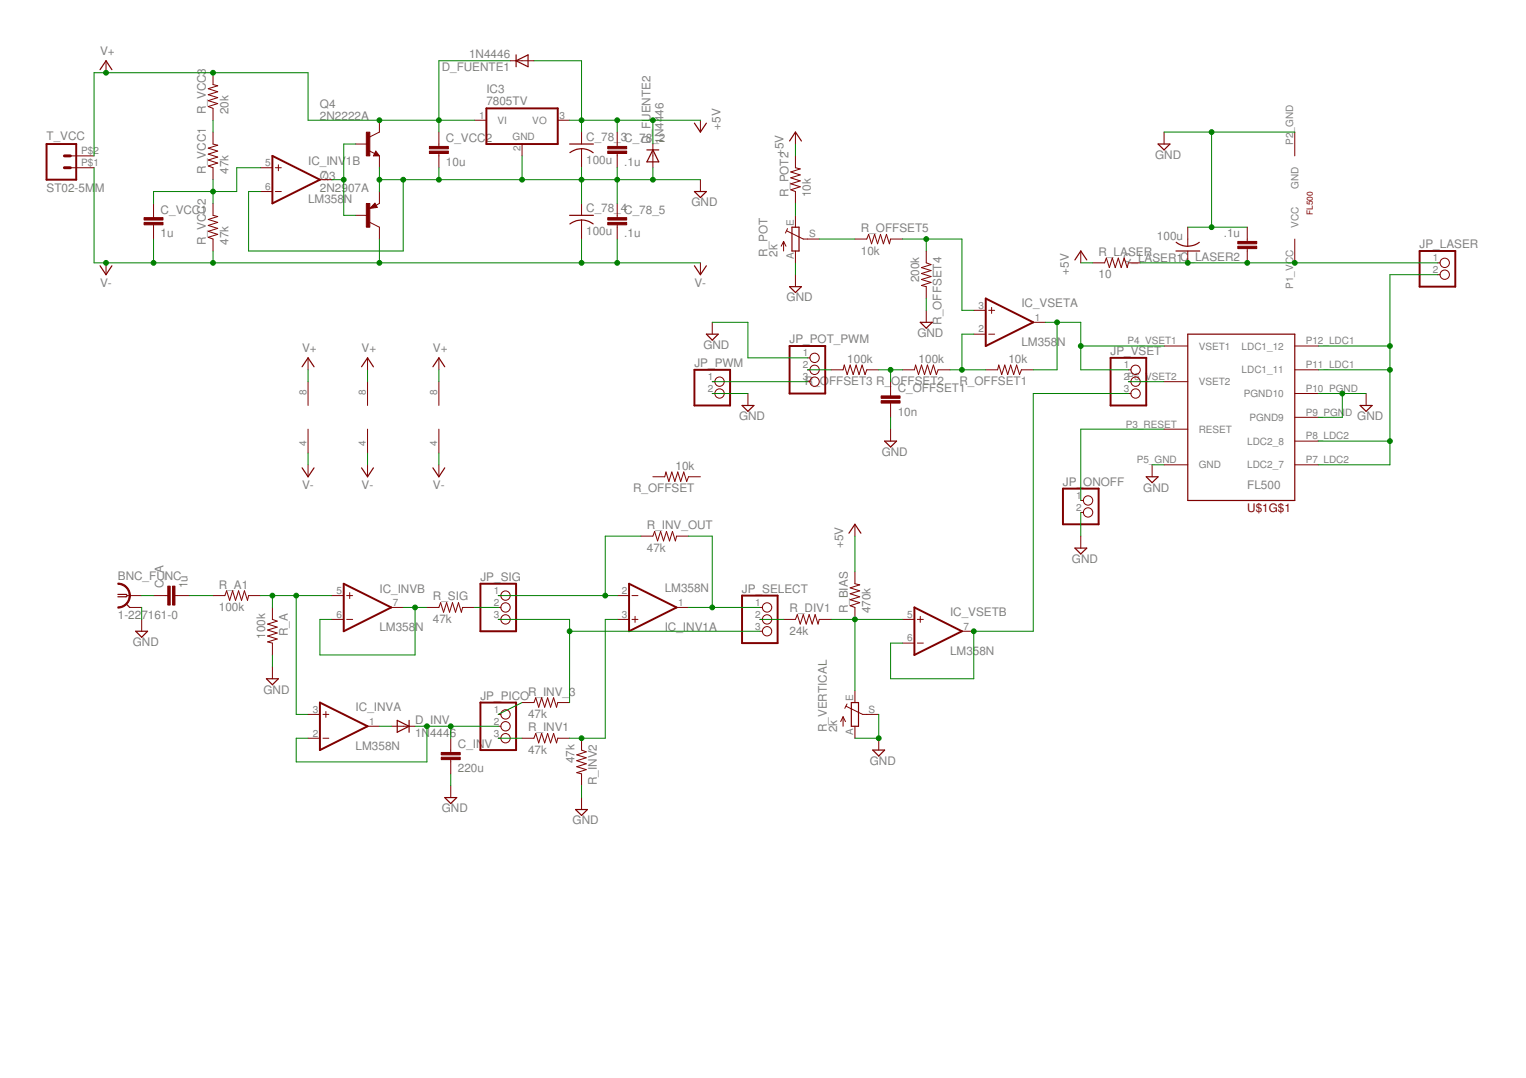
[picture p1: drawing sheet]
<svg xmlns="http://www.w3.org/2000/svg" width="297mm" height="210mm" viewBox="0 0 297 210" stroke-linecap="round" stroke-linejoin="round" font-family="sans-serif">
<g fill="none" stroke="#800000" stroke-width=".19">
<path d="M20.6 11.8v2.4M41.5 14.2v2.3l.9 .2-1.9 .6 1.9 .6-1.9 .5 1.9 .6-1.9 .6 1.9 .6-1.9 .5 1 .4v2.3M99.3 11.8h4.6M13.7 32.7h4.6M13.7 30.4h4.6M29.9 39.6v2.8M41.5 25.7v2.3l.9 .3-1.9 .6 1.9 .5-1.9 .6 1.9 .6-1.9 .6 1.9 .5-1.9 .6 1 .4v2.3M41.5 39.6v2.3l.9 .3-1.9 .5 1.9 .6-1.9 .6 1.9 .6-1.9 .5 1.9 .6-1.9 .6 1 .3v2.4M50.7 32.7h2.3M50.7 37.3h2.3M53.6 32.7h1.2M53.6 37.3h1.2"/>
<path d="M54.2 32.1v1.2M62.3 35h2.3M69.2 28h2.3M71.8 29.3l1.1 .6M73 39.6l.4 .8-1.4 .2zM73.2 29.4l.7 1h-1.2zM73.9 37.3v2.3l-.7 .4M73.9 23.4v2.3l-1.9 .9M73.9 30.4v2.3M85.4 25.7v2.8M85.4 29.9v2.8M92.4 23.4h2.3"/>
<path d="M101.6 28v2.4M108.6 23.4h2.3M113.2 25.7v2.3M113.2 29v3.7M113.2 39.6v2.3M120.1 25.7v2.8M120.1 29.9v2.8M120.1 39.6v2.8M127.1 28v4.7M136.3 23.4v2.3M136.3 35v2.3M154.8 30.4v2.3l1 .2-1.9 .6 1.9 .6-1.9 .5 1.9 .6-1.9 .6 1.9 .6-1.9 .6 .9 .3v2.3"/>
<path d="M154.8 25.7v2.3M226.6 25.7v2.3M252 25.7v4.7M20.6 51.2v2.3M29.9 43.8v2.7M69.2 41.9h2.3M72 43.3l1.9 .9v2.3M113.2 42.8v3.7M120.1 43.8v2.7M136.3 51.2v2.3M152.5 47v1.9M152.5 47l-.4 .9"/>
<path d="M152.5 47l.5 .9M153.1 45l3.3 1.5h3.1M153.3 44.5l-.4 .9M154.8 41.9v2.3M154.8 48.9v2.3M154.8 53.5v2.3M166.4 46.5h2.3l.4-.9 .6 1.9 .5-1.9 .6 1.9 .6-1.9 .6 1.9 .6-1.9 .5 1.9 .3-1h2.3M180.3 48.9v2.3l.9 .3-1.8 .6 1.8 .6-1.8 .6 1.8 .5-1.8 .6 1.8 .6-1.8 .6 .9 .2v2.3M193 59.9v1.1M210.4 48.9v2.3M212.7 51.2h2.3l.3-1 .6 1.9 .6-1.9 .6 1.9 .6-1.9 .5 1.9 .6-1.9 .6 1.9 .2-.9h2.4M231.2 44.2v3.7"/>
<path d="M231.2 48.9v2.3M242.8 44.2v2.8M242.8 48.4v2.8M252 46.5v4.7M279.8 51.2h.5M279.8 53.5h.5M60 69.7v2.3M60 74.3v4.7M71.5 69.7v2.3M71.5 74.3v4.7M85.4 69.7v2.3M85.4 74.3v4.7"/>
<path d="M138.6 76.6h.5M138.6 74.3h.5M138.6 62.8v2.3M145.6 76.6v2.4M157.2 72h.5M157.2 74.3h.5M157.2 69.7h.5M161.8 72h2.3l.2-.9 .6 1.8 .6-1.8 .6 1.8 .5-1.8 .6 1.8 .6-1.8 .6 1.8 .3-.9h2.3M173.4 74.3v2.8M173.4 78.5v2.8M175.7 72h2.3l.2-.9 .6 1.8 .6-1.8 .6 1.8 .5-1.8 .6 1.8 .6-1.8 .6 1.8 .3-.9h2.3M180.3 60.4v2.4"/>
<path d="M189.5 60.4h2.4M189.5 65.1h2.4M191.9 72h2.3l.2-.9 .6 1.8 .6-1.8 .6 1.8 .5-1.8 .6 1.8 .6-1.8 .6 1.8 .3-.9h2.3M192.4 60.4h1.2M192.4 65.1h1.2M201.1 62.8h2.3M219.6 72h.6M219.6 76.6h.6M219.6 74.3h.6M226.6 67.4h4.6M226.6 74.3h4.6M252 67.4h4.7"/>
<path d="M252 72h4.7M252 76.6h4.7M265.9 76.6v2.4M60 83.6v4.6M60 90.5v2.3M71.5 83.6v4.6M71.5 90.5v2.3M85.4 83.6v4.6M85.4 90.5v2.3M127.1 92.8h2.3l.2-.9 .6 1.8 .6-1.8 .6 1.8 .5-1.8 .6 1.8 .6-1.8 .6 1.8 .3-.9h2.3M173.4 83.6v2.3M210.4 97.5h.5"/>
<path d="M210.4 99.8h.5M224.3 90.5v2.3M226.6 90.5h4.6M226.6 83.6h4.6M252 81.3h4.7M252 85.9h4.7M252 90.5h4.7M24.8 116h2.8M25.3 118.3h2.3M29.9 116h2.8M34.1 116h2.7M41.5 116h2.3l.3-1 .6 1.9 .6-1.9 .5 1.9 .6-1.9 .6 1.9 .6-1.9 .6 1.9 .2-.9h2.3"/>
<path d="M53 118.3v2.3l1 .3-1.9 .6 1.9 .6-1.9 .6 1.9 .6-1.9 .5 1.9 .6-1.9 .6 .9 .2v2.3M64.6 116h2.3M67.5 116h1.1M68.1 115.4v1.1M76.2 118.3h2.3M83.1 118.3h2.3l.4-1 .5 1.9 .6-1.9 .6 1.9 .6-1.9 .6 1.9 .5-1.9 .6 1.9 .2-.9h2.4M97 116h.5M97 118.3h.5M120.1 116h2.3M123 116h1.2M124.8 104.4h2.3l.3-.9 .6 1.8 .6-1.8 .6 1.8 .5-1.8 .6 1.8 .6-1.8 .6 1.8 .2-.9h2.3M131.7 118.3h2.3"/>
<path d="M147.9 118.3h.5M166.4 102.1v2.3M166.4 111.3v2.4l.9 .2-1.8 .6 1.8 .5-1.8 .6 1.8 .6-1.8 .6 1.8 .5-1.8 .6 .9 .4v2.3M210.4 104.4v2.3M27.6 120.6v2.3M53 129.9v2.3M60 139.1h2.3M62.9 139.1h1.1M63.4 138.5v1.2M64.6 120.6h2.3M67.5 120.6h1.1M97 120.6h.5"/>
<path d="M97 139.1h.5M101.6 136.8h2.3l.4-.9 .6 1.8 .5-1.8 .6 1.8 .6-1.8 .6 1.8 .6-1.8 .5 1.8 .3-.9h2.3M120.1 120.6h2.3M123 120.6h1.2M123.6 120v1.2M147.9 120.6h.5M147.9 122.9h.5M152.5 120.6h2.3l.4-.9 .6 1.8 .6-1.8 .5 1.8 .6-1.8 .6 1.8 .6-1.8 .5 1.8 .3-.9h2.3M164.1 139.6v1.8M164.1 139.6l-.5 .9M164.1 139.6l.5 .9M164.7 137.5l3.2 1.6h3.1"/>
<path d="M164.9 137.1l-.5 .8M166.4 134.5v2.3M175.7 120.6h2.3M175.7 125.2h2.3M178.6 120.6h1.1M178.6 125.2h1.1M179.1 120v1.2M187.2 122.9h2.3M60 143.7h2.3M62.9 143.7h1.1M71.5 141.4h2.4M76.2 141.4h4.6"/>
<path d="M87.7 143.7v2.8M87.7 147.9v2.8M87.7 153v2.3M97 143.7h.5M97 141.4h.5M101.6 143.7h2.3l.4-.9 .6 1.9 .5-1.9 .6 1.9 .6-1.9 .6 1.9 .6-1.9 .5 1.9 .3-1h2.3M113.2 143.7v2.3l.9 .4-1.8 .6 1.8 .6-1.8 .5 1.8 .6-1.8 .6 1.8 .6-1.8 .6 .9 .2v2.3M113.2 155.3v2.3M166.4 141.4v2.3M171 143.7v2.3"/>
<circle cx="281.2" cy="53.5" r=".91"/>
<circle cx="281.2" cy="51.2" r=".91"/>
<circle cx="140.1" cy="74.3" r=".91"/>
<circle cx="140.1" cy="76.6" r=".91"/>
<circle cx="158.6" cy="69.7" r=".91"/>
<circle cx="158.6" cy="72" r=".91"/>
<circle cx="158.6" cy="74.3" r=".91"/>
<circle cx="221" cy="74.3" r=".91"/>
<circle cx="221" cy="72" r=".91"/>
<circle cx="221" cy="76.6" r=".91"/>
<circle cx="211.8" cy="97.5" r=".91"/>
<circle cx="211.8" cy="99.8" r=".91"/>
<circle cx="98.4" cy="116" r=".91"/>
<circle cx="98.4" cy="118.3" r=".91"/>
<circle cx="149.3" cy="118.3" r=".91"/>
<circle cx="98.4" cy="120.6" r=".91"/>
<circle cx="98.4" cy="139.1" r=".91"/>
<circle cx="149.3" cy="122.9" r=".91"/>
<circle cx="149.3" cy="120.6" r=".91"/>
<circle cx="98.4" cy="141.4" r=".91"/>
<circle cx="98.4" cy="143.7" r=".91"/>
</g>
<g fill="none" stroke="#800000" stroke-width=".23">
<path d="M19.5 13.6l1.1-1.8 1.2 1.8M100.5 11.8l2.3-1.1v2.3zM100.5 10.7v2.3M73.2 29.9l.1 .2h-.4l.3-.4 .4 .5h-.7M110.9 28h4.6M110.9 29.7a3.7 3.7 0 0 1 4.6 0M125.9 29.2h2.3M127.1 29.2l1.1 2.3h-2.3zM135.2 37.3h2.3l-1.2 1.2zM135.2 24l1.1 1.7 1.2-1.7M153.7 27.5l1.1-1.8 1.2 1.8M225.4 28h2.3l-1.1 1.2z"/>
<path d="M19.5 51.8l1.1 1.7 1.2-1.7M72.9 40.2h-.3l.3-.2 .3 .3-1 .1 .7-.7 .4 .6M110.9 41.9h4.6M110.9 43.6a3.7 3.7 0 0 1 4.6 0M135.2 51.8l1.1 1.7 1.2-1.7M153.7 55.8h2.3l-1.2 1.2zM154.2 44.2h1.3v4.7h-1.3zM209.2 50.6l1.2-1.7 1.1 1.7M228.9 48.9h4.6M228.9 47.2l1.4 .6 .9 .2M233.4 47.2l-.8 .5-1.4 .2M58.8 71.4l1.2-1.7 1.1 1.7"/>
<path d="M70.4 71.4l1.1-1.7 1.2 1.7M84.3 71.4l1.1-1.7 1.2 1.7M137.5 65.1h2.3l-1.2 1.1zM144.4 79h2.3l-1.1 1.1zM179.1 62.8h2.4l-1.2 1.1zM231.2 65.1h20.8v32.4h-20.8zM264.8 79h2.3l-1.2 1.1zM58.8 91.1l1.2 1.7 1.1-1.7M70.4 91.1l1.1 1.7 1.2-1.7M84.3 91.1l1.1 1.7 1.2-1.7M172.2 85.9h2.3l-1.1 1.1zM223.1 92.8h2.3l-1.1 1.2z"/>
<path d="M22.9 115.7h1.7l.2 .3-.2 .2h-1.7M24.6 117.6l.7 .7M165.2 103.8l1.2-1.7 1.2 1.7M209.2 106.7h2.3l-1.1 1.2zM26.4 122.9h2.3l-1.1 1.2zM51.9 132.2h2.3l-1.2 1.1zM165.7 136.8h1.4v4.6h-1.4zM77.3 140.3l2.3 1.1-2.3 1.2zM79.6 140.3v2.3M86.6 155.3h2.3l-1.2 1.2zM112 157.6h2.3l-1.1 1.2zM169.9 146h2.3l-1.2 1.2z"/>
</g>
<g fill="none" stroke="#800000" stroke-width=".38">
<path d="M9.1 28h5.7v7h-5.7zM53 30.4l9.3 4.6-9.3 4.6zM94.7 21.1h13.9v6.9h-13.9zM191.9 58.1l9.2 4.7-9.2 4.6zM276.3 48.9h7v6.9h-7zM135.2 72h6.9v7h-6.9zM153.7 67.4h6.9v9.2h-6.9zM216.2 69.7h6.9v9.3h-6.9zM206.9 95.1h6.9v7h-6.9zM66.9 113.7l9.3 4.6-9.3 4.6zM93.5 113.7h7v9.2h-7zM122.4 113.7l9.3 4.6-9.3 4.6z"/>
<path d="M144.4 116h7v9.2h-7zM178 118.3l9.2 4.6-9.2 4.6zM62.3 136.8l9.2 4.6-9.2 4.6zM93.5 136.8h7v9.2h-7z"/>
</g>
<g fill="#800000" stroke="#800000" stroke-width=".19">
<path d="M83.6 29.4h3.7v.5h-3.7z"/>
<path d="M83.6 28.5h3.7v.5h-3.7z"/>
<path d="M33.6 114.1h.5v3.7h-.5z"/>
<path d="M32.7 114.1h.4v3.7h-.4z"/>
<path d="M118.3 29.4h3.7v.5h-3.7z"/>
<path d="M118.3 28.5h3.7v.5h-3.7z"/>
<path d="M240.9 47h3.7v.5h-3.7z"/>
<path d="M240.9 47.9h3.7v.5h-3.7z"/>
<path d="M85.9 147.4h3.7v.5h-3.7z"/>
<path d="M85.9 146.5h3.7v.5h-3.7z"/>
<path d="M118.3 43.3h3.7v.5h-3.7z"/>
<path d="M118.3 42.4h3.7v.4h-3.7z"/>
<path d="M28 43.3h3.7v.5h-3.7z"/>
<path d="M28 42.4h3.7v.4h-3.7z"/>
<path d="M71.3 39.6h.7v4.6h-.7z"/>
<path d="M71.3 25.7h.7v4.7h-.7z"/>
<path d="M171.5 78h3.7v.5h-3.7z"/>
<path d="M171.5 77.1h3.7v.5h-3.7z"/>
</g>
<path d="M22.9 113.5a2.43 2.43 0 0 1 2.5 2.5 2.43 2.43 0 0 1-2.5 2.4v-.2a2.2 2.2 0 0 0 2.2-2.2 2.2 2.2 0 0 0-2.2-2.2z" fill-rule="evenodd" fill="#800000" stroke="#800000" stroke-width=".19"/>
<path d="M12.5 30.4h1.2M12.5 32.7h1.2" fill="none" stroke="#800000" stroke-width=".57"/>
<g fill="none" stroke="#008000" stroke-width=".19">
<path d="M99.3 11.8h-13.9v13.9M103.9 11.8h9.3v13.9M18.3 32.7v18.5h118M41.5 23.4v2.3M41.5 35v4.6M50.7 32.7h-4.6v4.6h-16.2v2.3M64.6 35h2.3M69.2 28h-2.3v13.9h2.3M73.9 35h62.4M73.9 32.7v4.6M78.5 35v13.9h-30.1v-11.6h2.3M85.4 32.7v2.3"/>
<path d="M92.4 23.4h-32.4v-9.2h-41.7v16.2M101.6 30.4v4.6M110.9 23.4h25.4M113.2 32.7v6.9M120.1 23.4v2.3M120.1 32.7v6.9M127.1 23.4v4.6M127.1 32.7v2.3M154.8 28v2.4M154.8 39.6v2.3M226.6 25.7h25.4M235.8 25.7v18.5"/>
<path d="M29.9 46.5v4.7M41.5 48.9v2.3M73.9 46.5v4.7M113.2 46.5v4.7M120.1 46.5v4.7M154.8 51.2v2.3M159.5 46.5h6.9M175.7 46.5h11.5v13.9h2.3M180.3 46.5v2.4M180.3 58.1v2.3M210.4 51.2h2.3M222 51.2h57.8"/>
<path d="M231.2 44.2h11.6M279.8 53.5h-9.2v37h-13.9M60 72v2.3M71.5 72v2.3M85.4 72v2.3M138.6 76.6h7M138.6 62.8h7v6.9h11.6M138.6 74.3h18.6M157.2 72h4.6M171 72h4.7M173.4 72v2.3M184.9 72h7"/>
<path d="M189.5 65.1h-2.3v6.9M203.4 62.8h7v9.2h9.2M205.8 62.8v9.2h-4.7M210.4 67.4h16.2M219.6 76.6h-18.5v46.3h-11.6v9.3h-16.1v-7h2.3M219.6 74.3h7M256.7 76.6h9.2M256.7 72h13.9M256.7 67.4h13.9M261.3 76.6v4.7h-4.6M60 88.2v2.3M71.5 88.2v2.3"/>
<path d="M85.4 88.2v2.3M173.4 81.3v2.3M210.4 99.8v4.6M224.3 90.5h2.3M226.6 83.6h-16.2v13.9M256.7 85.9h13.9M27.6 118.3v2.3M27.6 116h2.3M36.8 116h4.7M50.7 116h13.9M53 116v2.3M57.7 116v23.1h2.3"/>
<path d="M78.5 118.3h4.6M80.8 118.3v9.2h-18.5v-6.9h2.3M92.4 118.3h4.6M97 116h23.1M124.8 104.4h-7v11.6M134 118.3h13.9M134 104.4h4.6v13.9M166.4 104.4v6.9M53 127.5v2.4M97 120.6h13.9v16.2M101.6 136.8l-4.6 2.3M110.9 122.9h37"/>
<path d="M120.1 120.6h-2.3v23.1h-6.9M147.9 120.6h4.6M161.8 120.6h13.9M166.4 120.6v13.9M171 139.1v4.6h-4.6M73.9 141.4h2.3M80.8 141.4h16.2M83.1 141.4v7h-25.4v-4.7h2.3M87.7 141.4v2.3M87.7 150.7v2.3M97 143.7h4.6M113.2 153v2.3"/>
</g>
<g fill="#008000" stroke="#008000" stroke-width=".19">
<circle cx="85.4" cy="23.4" r=".47"/>
<circle cx="73.9" cy="23.4" r=".47"/>
<circle cx="20.6" cy="14.2" r=".47"/>
<circle cx="41.5" cy="14.2" r=".47"/>
<circle cx="235.8" cy="44.2" r=".47"/>
<circle cx="235.8" cy="25.7" r=".47"/>
<circle cx="261.3" cy="76.6" r=".47"/>
<circle cx="171" cy="143.7" r=".47"/>
<circle cx="85.4" cy="35" r=".47"/>
<circle cx="101.6" cy="35" r=".47"/>
<circle cx="113.2" cy="35" r=".47"/>
<circle cx="120.1" cy="35" r=".47"/>
<circle cx="73.9" cy="35" r=".47"/>
<circle cx="78.5" cy="35" r=".47"/>
<circle cx="127.1" cy="35" r=".47"/>
<circle cx="205.8" cy="62.8" r=".47"/>
<circle cx="210.4" cy="67.4" r=".47"/>
<circle cx="113.2" cy="23.4" r=".47"/>
<circle cx="120.1" cy="23.4" r=".47"/>
<circle cx="127.1" cy="23.4" r=".47"/>
<circle cx="270.6" cy="67.4" r=".47"/>
<circle cx="270.6" cy="72" r=".47"/>
<circle cx="270.6" cy="85.9" r=".47"/>
<circle cx="242.8" cy="51.2" r=".47"/>
<circle cx="231.2" cy="51.2" r=".47"/>
<circle cx="252" cy="51.2" r=".47"/>
<circle cx="53" cy="116" r=".47"/>
<circle cx="57.7" cy="116" r=".47"/>
<circle cx="83.1" cy="141.4" r=".47"/>
<circle cx="87.7" cy="141.4" r=".47"/>
<circle cx="110.9" cy="122.9" r=".47"/>
<circle cx="113.2" cy="143.7" r=".47"/>
<circle cx="117.8" cy="116" r=".47"/>
<circle cx="138.6" cy="118.3" r=".47"/>
<circle cx="166.4" cy="120.6" r=".47"/>
<circle cx="189.5" cy="122.9" r=".47"/>
<circle cx="80.8" cy="118.3" r=".47"/>
<circle cx="113.2" cy="51.2" r=".47"/>
<circle cx="120.1" cy="51.2" r=".47"/>
<circle cx="41.5" cy="51.2" r=".47"/>
<circle cx="73.9" cy="51.2" r=".47"/>
<circle cx="29.9" cy="51.2" r=".47"/>
<circle cx="20.6" cy="51.2" r=".47"/>
<circle cx="41.5" cy="37.3" r=".47"/>
<circle cx="66.9" cy="35" r=".47"/>
<circle cx="187.2" cy="72" r=".47"/>
<circle cx="173.4" cy="72" r=".47"/>
<circle cx="180.3" cy="46.5" r=".47"/>
</g>
<g font-size="2.3" fill="#808080">
<text x="19.5" y="10.7">V+</text>
<text x="91.3" y="11.4">1N4446</text>
<text x="86" y="13.9">D_FUENTE1</text>
<text x="40.1" y="22.3" transform="rotate(-90 40.1 22.3)">R_VCC3</text>
<text x="44.5" y="22.3" transform="rotate(-90 44.5 22.3)">20k</text>
<text x="62.3" y="23.4">2N2222A</text>
<text x="62.3" y="21.1">Q4</text>
<text x="94.7" y="20.5">7805TV</text>
<text x="94.7" y="18.2">IC3</text>
<text x="9.1" y="27.3">T_VCC</text>
<text x="86.8" y="27.7">C_VCC2</text>
<text x="114.1" y="27.5">C_78_3C_78_2</text>
<text x="126.6" y="28" transform="rotate(-90 126.6 28)">D_FUENTE2</text>
<text x="129.2" y="28" transform="rotate(-90 129.2 28)">1N4446</text>
<text x="140.3" y="25.2" transform="rotate(-90 140.3 25.2)">+5V</text>
<text x="40.1" y="33.8" transform="rotate(-90 40.1 33.8)">R_VCC1</text>
<text x="44.5" y="33.8" transform="rotate(-90 44.5 33.8)">47k</text>
<text x="60" y="32.1">IC_INV</text>
<text x="62.3" y="35">Q3</text>
<text x="67.3" y="32.1">1B</text>
<text x="86.8" y="32.3">10u</text>
<text x="114.1" y="31.9">100u</text>
<text x="121.5" y="32.3">.1u</text>
<text x="152.5" y="30.4" transform="rotate(-90 152.5 30.4)">+5V</text>
<text x="224.8" y="30.9">GND</text>
<text x="9.1" y="37.3">ST02-5M</text>
<text x="18.5" y="37.3">M</text>
<text x="31.3" y="41.6">C_VCC1</text>
<text x="60" y="39.6">LM358</text>
<text x="62.3" y="37.3">2N2907A</text>
<text x="67" y="39.6">N</text>
<text x="114.1" y="41.3">C_78_4C_78_5</text>
<text x="134.6" y="40.2">GND</text>
<text x="153.5" y="38.5" transform="rotate(-90 153.5 38.5)">R_POT2</text>
<text x="157.9" y="38.5" transform="rotate(-90 157.9 38.5)">10k</text>
<text x="31.3" y="46.2">1u</text>
<text x="40.1" y="47.7" transform="rotate(-90 40.1 47.7)">R_VCC2</text>
<text x="44.5" y="47.7" transform="rotate(-90 44.5 47.7)">47k</text>
<text x="114.1" y="45.7">100u</text>
<text x="121.5" y="46.2">.1u</text>
<text x="167.6" y="45.2">R_OFFSET5</text>
<text x="225.2" y="46.7">100u</text>
<text x="238.2" y="46.2">.1u</text>
<text x="149.4" y="50" transform="rotate(-90 149.4 50)">R_POT</text>
<text x="151.4" y="50" transform="rotate(-90 151.4 50)">2k</text>
<text x="167.6" y="49.6">10k</text>
<text x="208.1" y="53.5" transform="rotate(-90 208.1 53.5)">+5V</text>
<text x="213.9" y="49.8">R_LASER</text>
<text x="218.6" y="51.1">C_LASER1C</text>
<text x="231.4" y="50.8">_LASER2</text>
<text x="276.3" y="48.3">JP_LASER</text>
<text x="19.5" y="55.8">V-</text>
<text x="135.2" y="55.8">V-</text>
<text x="153.1" y="58.7">GND</text>
<text x="178.9" y="55" transform="rotate(-90 178.9 55)">200k</text>
<text x="198.8" y="59.9">IC_VSETA</text>
<text x="213.9" y="54.2">10</text>
<text x="178.6" y="65.6">GND</text>
<text x="183.3" y="63.2" transform="rotate(-90 183.3 63.2)">R_OFFSET4</text>
<text x="58.8" y="68.5">V+</text>
<text x="70.4" y="68.5">V+</text>
<text x="84.3" y="68.5">V+</text>
<text x="135.2" y="71.4">JP_PWM</text>
<text x="136.9" y="68">GND</text>
<text x="153.7" y="66.8">JP_POT_PWM</text>
<text x="164.9" y="70.6">100k</text>
<text x="178.8" y="70.6">100k</text>
<text x="196.3" y="70.6">10k</text>
<text x="198.8" y="67.4">LM358</text>
<text x="205.8" y="67.4">N</text>
<text x="216.2" y="69.1">JP_VSET</text>
<text x="156.7" y="75">R_OFFSET3 R_</text>
<text x="173.5" y="75">OFFSET2</text>
<text x="174.7" y="76.3">C_OFFSET1</text>
<text x="186.8" y="75">R_OFFSET1</text>
<text x="143.9" y="81.8">GND</text>
<text x="174.7" y="80.9">10n</text>
<text x="264.2" y="81.8">GND</text>
<text x="171.6" y="88.8">GND</text>
<text x="58.8" y="95.1">V-</text>
<text x="70.4" y="95.1">V-</text>
<text x="84.3" y="95.1">V-</text>
<text x="123.2" y="95.8">R_OFFSET</text>
<text x="131.5" y="91.5">10k</text>
<text x="206.9" y="94.6">JP_</text>
<text x="210.8" y="94.6">ONOFF</text>
<text x="222.5" y="95.7">GND</text>
<text x="242.8" y="95.1">FL500</text>
<text x="125.9" y="107.4">47k</text>
<text x="125.9" y="103">R_INV_OUT</text>
<text x="164.1" y="106.7" transform="rotate(-90 164.1 106.7)">+5V</text>
<text x="22.9" y="113">BNC_FUNC</text>
<text x="93.5" y="113.1">JP_SIG</text>
<text x="208.6" y="109.6">GND</text>
<text x="31.9" y="114.6" transform="rotate(-90 31.9 114.6)">C_A</text>
<text x="36.5" y="114.6" transform="rotate(-90 36.5 114.6)">1u</text>
<text x="42.6" y="119">100k</text>
<text x="42.6" y="114.6">R_A1</text>
<text x="73.9" y="115.4">IC_INVB</text>
<text x="84.3" y="116.9">R_SIG</text>
<text x="129.4" y="115.3">LM358N</text>
<text x="144.4" y="115.4">JP_SELECT</text>
<text x="153.7" y="119.2">R_DIV1</text>
<text x="165" y="119.4" transform="rotate(-90 165 119.4)">R_BIAS</text>
<text x="169.4" y="119.4" transform="rotate(-90 169.4 119.4)">470k</text>
<text x="22.9" y="120.6">1-227161-0</text>
<text x="25.8" y="125.8">GND</text>
<text x="51.6" y="124.4" transform="rotate(-90 51.6 124.4)">100k</text>
<text x="56" y="123.9" transform="rotate(-90 56 123.9)">R_A</text>
<text x="73.9" y="122.9">LM358</text>
<text x="80.8" y="122.9">N</text>
<text x="84.3" y="121.3">47k</text>
<text x="129.4" y="122.8">IC_INV1A</text>
<text x="153.7" y="123.6">24k</text>
<text x="184.9" y="120">IC_VSETB</text>
<text x="184.9" y="127.5">LM358N</text>
<text x="51.3" y="135.1">GND</text>
<text x="93.5" y="136.2">JP_PICO</text>
<text x="102.8" y="135.4">R_INV_3</text>
<text x="69.2" y="138.5">IC_INVA</text>
<text x="80.8" y="143.5">1N</text>
<text x="80.8" y="141">D_INV</text>
<text x="83.7" y="143.5">4446</text>
<text x="102.8" y="139.8">47k</text>
<text x="102.8" y="142.4">R_INV1</text>
<text x="161" y="142.6" transform="rotate(-90 161 142.6)">R_VERTICAL</text>
<text x="162.9" y="142.6" transform="rotate(-90 162.9 142.6)">2k</text>
<text x="69.2" y="146.1">LM358N</text>
<text x="89.1" y="145.7">C_INV</text>
<text x="102.8" y="146.7">47k</text>
<text x="111.8" y="148.6" transform="rotate(-90 111.8 148.6)">47k</text>
<text x="169.3" y="148.9">GND</text>
<text x="89.1" y="150.3">220u</text>
<text x="116.2" y="152.9" transform="rotate(-90 116.2 152.9)">R_INV2</text>
<text x="86" y="158.2">GND</text>
<text x="111.5" y="160.5">GND</text>
</g>
<text font-size="2.3" fill="#800000" x="242.8" y="99.8">U$1G$1</text>
<g font-size="1.9" fill="#808080">
<text x="93.3" y="23.1">1</text>
<text x="108.9" y="23.1">3</text>
<text x="96.8" y="24.1">VI</text>
<text x="99.8" y="27.3">GND</text>
<text x="101.3" y="29.4" transform="rotate(-90 101.3 29.4)">2</text>
<text x="103.6" y="24.1">VO</text>
<text x="251.7" y="28.2" transform="rotate(-90 251.7 28.2)">P2_GND</text>
<text x="15.8" y="32.3">P$1</text>
<text x="15.8" y="30">P$2</text>
<text x="51.6" y="32.3">5</text>
<text x="62.6" y="34.7">7</text>
<text x="51.6" y="37">6</text>
<text x="252.7" y="36.8" transform="rotate(-90 252.7 36.8)">GND</text>
<text x="154.5" y="43.9" transform="rotate(-90 154.5 43.9)">E</text>
<text x="157.5" y="46.2">S</text>
<text x="252.7" y="44.4" transform="rotate(-90 252.7 44.4)">VCC</text>
<text x="154.5" y="50.5" transform="rotate(-90 154.5 50.5)">A</text>
<text x="278.9" y="50.9">1</text>
<text x="278.9" y="53.2">2</text>
<text x="251.7" y="56.3" transform="rotate(-90 251.7 56.3)">P1_VCC</text>
<text x="190.5" y="64.7">2</text>
<text x="190.5" y="60.1">3</text>
<text x="201.4" y="62.4">1</text>
<text x="156.3" y="69.4">1</text>
<text x="156.3" y="71.7">2</text>
<text x="218.7" y="71.7">1</text>
<text x="219.4" y="67.1">P4_VSET1</text>
<text x="233.3" y="68.1">VSET1</text>
<text x="241.7" y="68.1">LDC1_12</text>
<text x="254.2" y="67.1">P12_LDC1</text>
<text x="254.2" y="71.7">P11_LDC1</text>
<text x="59.6" y="76.8" transform="rotate(-90 59.6 76.8)">8</text>
<text x="71.2" y="76.8" transform="rotate(-90 71.2 76.8)">8</text>
<text x="85.1" y="76.8" transform="rotate(-90 85.1 76.8)">8</text>
<text x="137.8" y="74">1</text>
<text x="137.8" y="76.3">2</text>
<text x="156.3" y="74">3</text>
<text x="218.7" y="74">2P6_VSET2</text>
<text x="218.7" y="76.3">3</text>
<text x="233.3" y="75">VSET2</text>
<text x="241.7" y="72.7">LDC1_11</text>
<text x="242.1" y="77.3">PGND10</text>
<text x="254.2" y="76.3">P10_PGND</text>
<text x="219.1" y="83.3">P3_RESET</text>
<text x="243.2" y="82">PGND9</text>
<text x="254.2" y="80.9">P9_PGN</text>
<text x="261.8" y="80.9">D</text>
<text x="59.6" y="86.8" transform="rotate(-90 59.6 86.8)">4</text>
<text x="71.2" y="86.8" transform="rotate(-90 71.2 86.8)">4</text>
<text x="85.1" y="86.8" transform="rotate(-90 85.1 86.8)">4</text>
<text x="233.3" y="84.3">RESET</text>
<text x="242.8" y="86.6">LDC2_8</text>
<text x="254.2" y="85.6">P8_LDC2</text>
<text x="221.3" y="90.2">P5_GND</text>
<text x="233.3" y="91.2">GND</text>
<text x="242.8" y="91.2">LDC2_7</text>
<text x="254.2" y="90.2">P7_LDC2</text>
<text x="209.5" y="97.1">1</text>
<text x="209.5" y="99.4">2</text>
<text x="65.5" y="115.6">5</text>
<text x="76.5" y="118">7</text>
<text x="96.1" y="115.6">1</text>
<text x="96.1" y="118">2</text>
<text x="121" y="115.6">2</text>
<text x="132" y="118">1</text>
<text x="147" y="118">1</text>
<text x="65.5" y="120.3">6</text>
<text x="96.1" y="120.3">3</text>
<text x="121" y="120.3">3</text>
<text x="147" y="120.3">2</text>
<text x="147" y="122.6">3</text>
<text x="176.6" y="124.9">6</text>
<text x="176.6" y="120.3">5</text>
<text x="187.6" y="122.6">7</text>
<text x="166.1" y="136.5" transform="rotate(-90 166.1 136.5)">E</text>
<text x="60.9" y="143.4">2</text>
<text x="60.9" y="138.8">3</text>
<text x="71.9" y="141.1">1</text>
<text x="96.1" y="138.8">1</text>
<text x="96.1" y="141.1">2</text>
<text x="96.1" y="143.4">3</text>
<text x="166.1" y="143" transform="rotate(-90 166.1 143)">A</text>
<text x="169.1" y="138.8">S</text>
</g>
<text font-size="1.6" fill="#800000" x="255.5" y="41.9" transform="rotate(-90 255.5 41.9)">FL500</text>
</svg>
